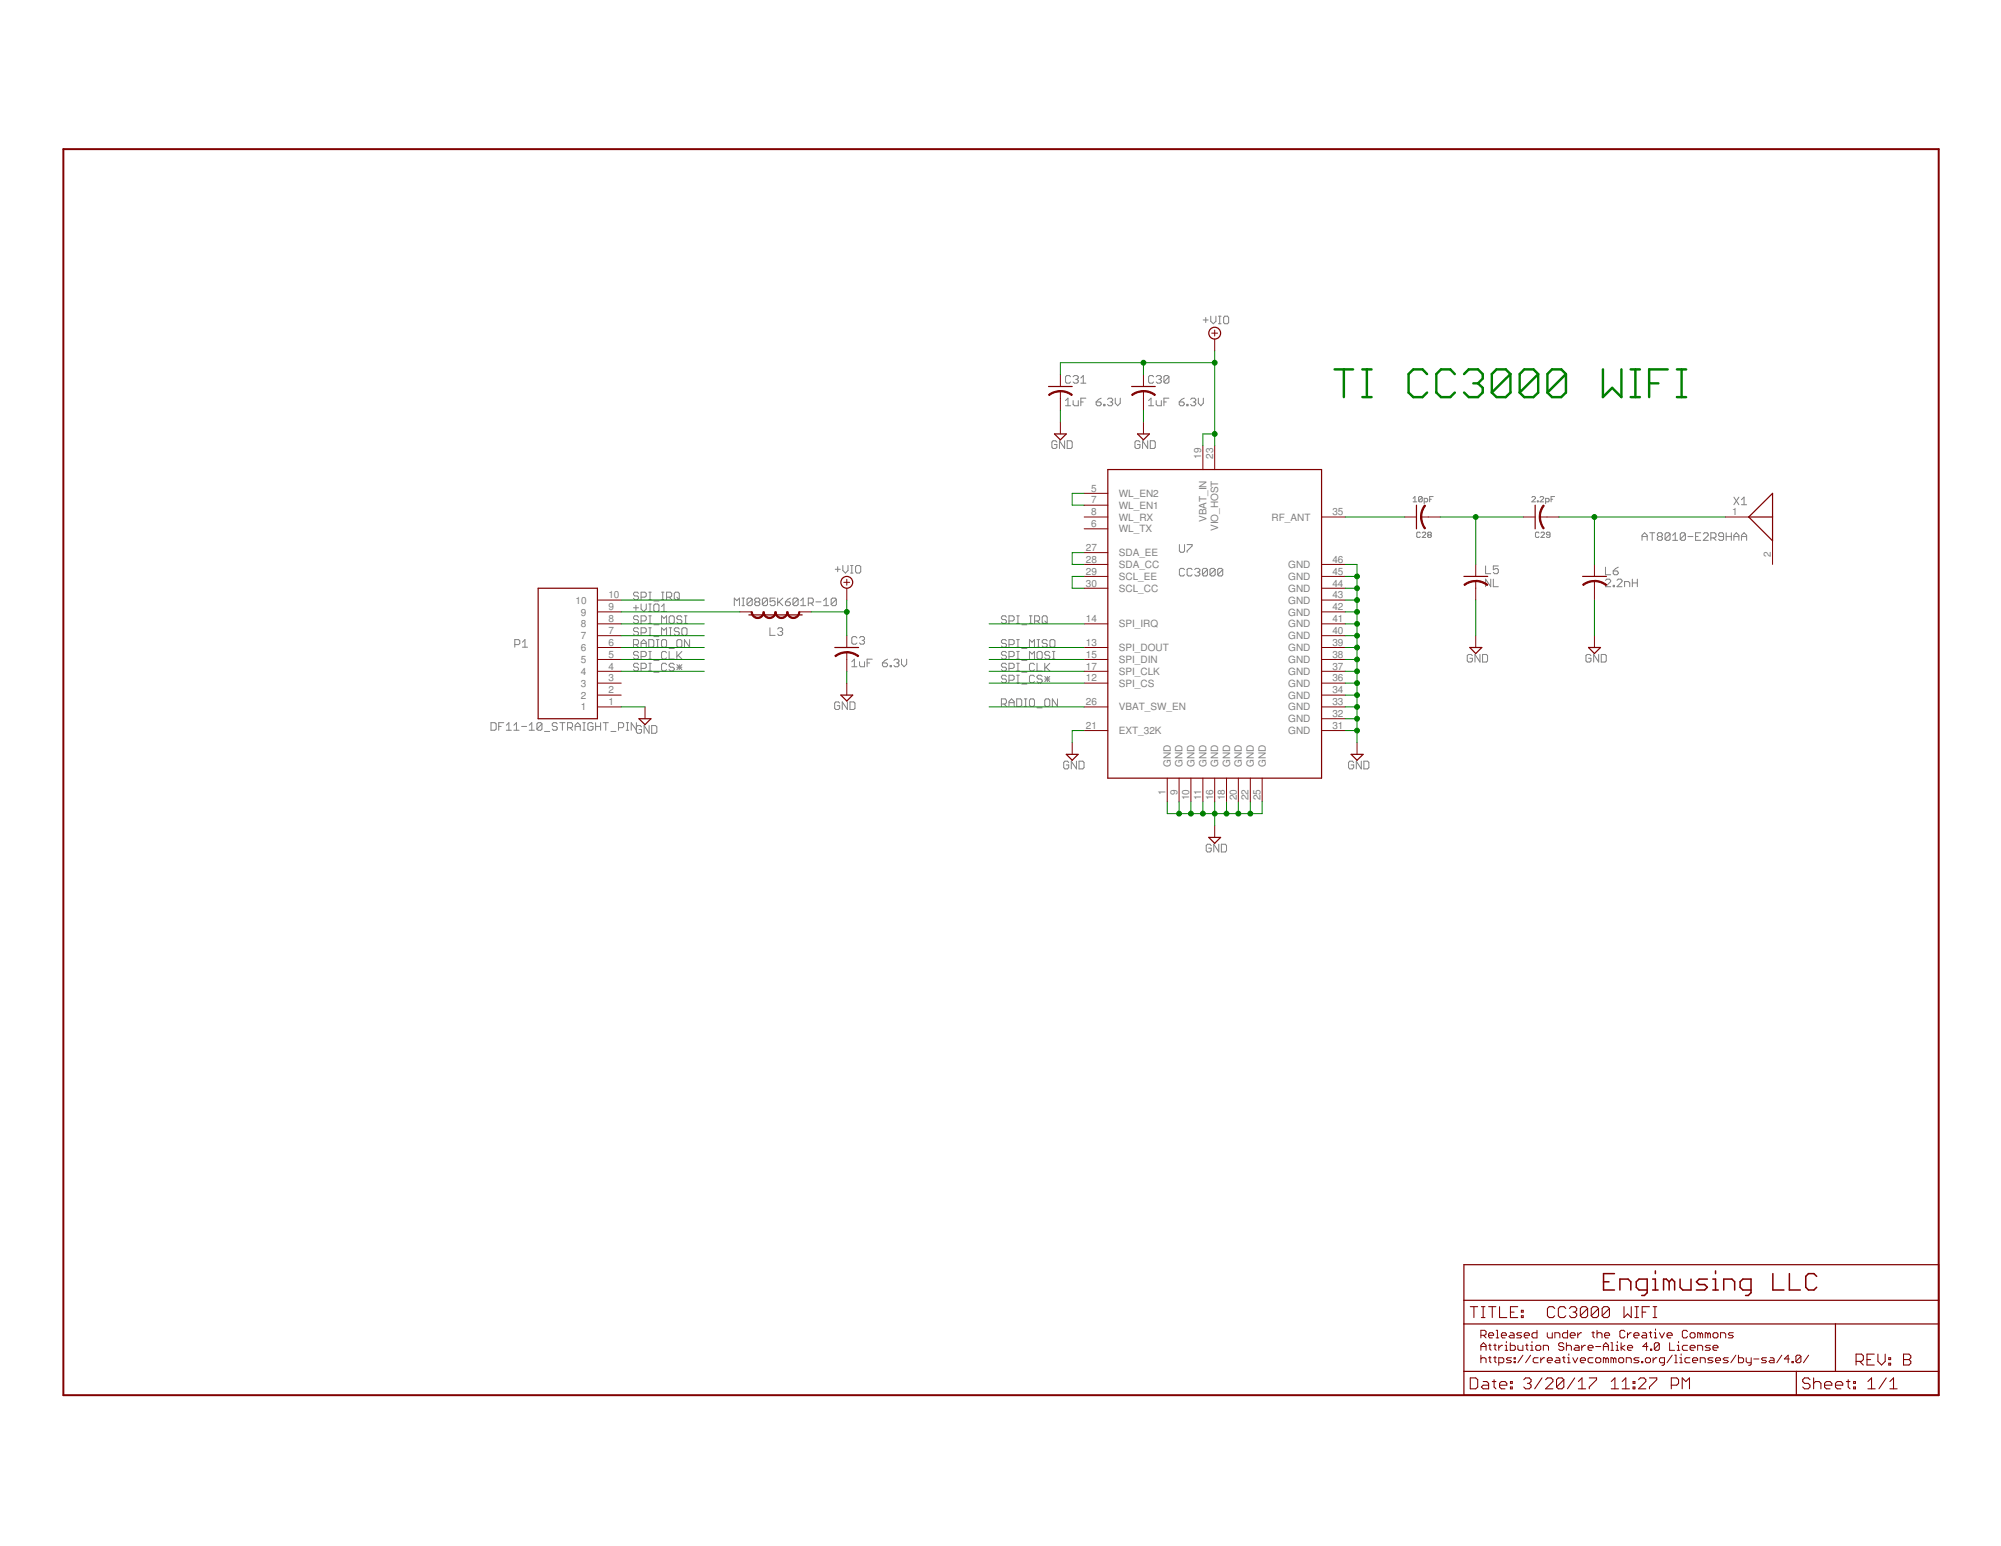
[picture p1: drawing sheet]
<svg xmlns="http://www.w3.org/2000/svg" width="279mm" height="216mm" viewBox="0 0 279 216" stroke-linecap="round" stroke-linejoin="round" font-family="sans-serif">
<g fill="none" stroke="#808080" stroke-width=".14">
<path d="M148.8 56.7h.7M148.8 55.9l.3-.3v1.1M149.5 52.6l-.2-.1h-.4l-.1 .1v.7l.1 .2h.4l.2-.2M149.8 55.9v.6l.2 .2h.6v-.8M149.8 52.6l.2-.1h.4l.2 .1v.2l-.2 .2M150.2 53h.2M150.4 53l.2 .1v.2l-.2 .2h-.4l-.2-.2M150.9 56.1h.4M150.9 53.5h.7M150.9 52.8l.4-.3v1M151.6 55.6h-.7v1.1M153.1 56.1h.5l.2 .2v.2l-.2 .2h-.4l-.1-.2z"/>
<path d="M153.8 55.6l-.4 .2-.3 .3M154.1 56.5h.2v.2h-.2zM154.6 55.8l.2-.2h.4l.2 .2v.1l-.2 .2M155 56.1h.2M155.2 56.1l.2 .2v.2l-.2 .2h-.4l-.2-.2M155.7 55.6v.7l.4 .4 .3-.4v-.7M160.4 55.9l.3-.3v1.1M160.4 56.7h.7M161.1 52.6l-.2-.1h-.4l-.1 .1v.7l.1 .2h.4l.2-.2M161.4 55.9v.6l.2 .2h.6v-.8M161.4 52.6l.2-.1h.4l.2 .1v.2l-.2 .2M161.8 53h.2"/>
<path d="M162 53l.2 .1v.2l-.2 .2h-.4l-.2-.2M162.5 56.1h.4M163.2 52.6l-.2-.1h-.3l-.2 .1v.7M163.2 55.6h-.7v1.1M163.2 52.6v.7l-.2 .2h-.3l-.2-.2M163.2 52.6l-.7 .7M164.7 56.1h.5l.2 .2v.2l-.2 .2h-.4l-.1-.2zM165.4 55.6l-.4 .2-.3 .3M165.7 56.5h.2v.2h-.2zM166.2 55.8l.2-.2h.4l.2 .2v.1l-.2 .2M166.6 56.1h.2M166.8 56.1l.2 .2v.2l-.2 .2h-.4l-.2-.2"/>
<path d="M167.3 55.6v.7l.4 .4 .3-.4v-.7M168 44.7h.7M168.4 44.3v.7M169.1 44.2v.7l.3 .3 .4-.3v-.7M170.1 45.2h.4M170.1 44.2h.4M170.3 44.2v1M171 44.2h.4l.2 .1v.7l-.2 .2h-.4l-.1-.2v-.7zM116.6 79.5h.7M117 79.1v.7M117.7 79v.7l.3 .3 .4-.3v-.7M118.8 79h.3"/>
<path d="M118.9 79v1M119.5 79.1l.2-.1h.3l.2 .1v.7l-.2 .2h-.3l-.2-.2zM147.6 61.7l-.2-.1h-.4l-.1 .1v.7l.1 .2h.4l.2-.2v-.3h-.4M148.7 61.6v1l-.8-1v1M149 61.6h.5l.2 .1v.7l-.2 .2h-.5zM159.2 61.7l-.2-.1h-.4l-.1 .1v.7l.1 .2h.4l.2-.2v-.3h-.4M160.3 61.6v1l-.8-1v1M160.6 61.6h.5l.2 .1v.7l-.2 .2h-.5zM164.7 76.1v.8l.2 .2h.3l.2-.2v-.8M165.4 79.5l-.2-.1h-.3l-.2 .1v.8l.2 .1h.3l.2-.1M165.8 76.1h.7v.1l-.7 .7v.2M166.5 79.5l-.2-.1h-.4l-.1 .1v.8l.1 .1h.4l.2-.1"/>
<path d="M166.8 79.5l.2-.1h.3l.2 .1v.2l-.2 .2M167.2 79.9h.1M167.3 79.9l.2 .2v.2l-.2 .1h-.3l-.2-.1M168.6 79.5l-.2-.1h-.3l-.2 .1v.8M168.6 79.5v.8l-.2 .1h-.3l-.2-.1M168.6 79.5l-.7 .8M169.7 79.5l-.2-.1h-.4l-.1 .1v.8M169.7 79.5v.8l-.2 .1h-.4l-.1-.1M169.7 79.5l-.7 .8M170.7 79.5l-.1-.1h-.4l-.2 .1v.8M170.7 79.5v.8l-.1 .1h-.4l-.2-.1M170.7 79.5l-.7 .8"/>
<path d="M197.3 69.6l.3-.3v.8M197.3 70.1h.5M198.3 74.4l-.1-.1h-.2l-.2 .1v.5l.2 .2h.2l.1-.2M198.6 69.5v.5l-.1 .1h-.3l-.1-.1M198.6 69.5l-.1-.2h-.3l-.1 .2v.5M198.6 69.5l-.5 .5M198.6 74.4l.1-.1h.3l.1 .1v.2l-.5 .5h.5M198.9 70.1h.3l.1-.1v-.3l-.1-.1h-.3v.7M199.5 74.7l-.2-.1 .2-.3h.2l.2 .1-.2 .3M199.5 74.7l-.2 .1 .2 .3h.2l.2-.2-.2-.2M199.5 74.7h.2M199.6 69.7h.3"/>
<path d="M200.1 69.3h-.5v.8M207.4 79v1.1h.8M209.2 79h-.7v.6l.4-.2h.1l.2 .2v.3l-.2 .2h-.3l-.2-.2M213.9 69.5l.1-.2h.3l.1 .2v.1l-.5 .5h.5M214.7 70h.1v.1h-.1zM214.9 74.4l-.1-.1h-.3l-.1 .1v.5l.1 .2h.3l.1-.2M215 69.5l.2-.2h.2l.1 .2v.1l-.5 .5h.5M215.2 74.4l.1-.1h.2l.1 .1v.2l-.4 .5h.4M215.8 70.1h.4l.1-.1v-.3l-.1-.1h-.4v.7M216.4 74.7h-.4l-.1-.1 .1-.3h.3l.1 .1v.5l-.1 .2h-.3l-.1-.2M216.6 69.7h.2M217.1 69.3h-.5v.8"/>
<path d="M224.2 79.2v1.1h.7M225.3 79.7h.5l.2 .2v.2l-.2 .2h-.4l-.1-.2zM226 79.2l-.7 .5M229.3 75.5v-.7l.3-.4 .4 .4v.7M229.3 74.9h.7M230.4 74.4h.7M230.7 74.4v1.1M231.6 74.9h.3M231.6 74.9l-.2-.1v-.2l.2-.2h.3l.2 .2v.2l-.2 .1M231.6 74.9l-.2 .2v.2l.2 .2h.3l.2-.2v-.2l-.2-.2M233.2 74.6l-.2-.2h-.3l-.2 .2v.7M233.2 74.6v.7l-.2 .2h-.3l-.2-.2"/>
<path d="M233.2 74.6l-.7 .7M233.6 75.5h.7M233.6 74.8l.3-.4v1.1M235.3 74.6l-.1-.2h-.4l-.2 .2v.7M235.3 74.6v.7l-.1 .2h-.4l-.2-.2M235.3 74.6l-.7 .7M235.7 74.9h.7M236.7 74.9h.4M237.5 74.4h-.8v1.1h.8M237.8 74.6l.2-.2h.4l.1 .2v.2l-.7 .7h.7M238.9 75.1h.5l.2-.2v-.3l-.2-.2h-.5v1.1M239.2 75.1l.4 .4"/>
<path d="M240.7 74.9h-.6l-.1-.1v-.2l.1-.2h.4l.2 .2v.7l-.2 .2h-.4l-.1-.2M241 74.9h.7M241 74.4v1.1M241.7 74.4v1.1M242.1 74.9h.7M242.1 75.5v-.7l.3-.4 .4 .4v.7M242.1 69.4l.7 1.1M242.8 69.4l-.7 1.1M243.2 74.9h.7M243.2 75.5v-.7l.3-.4 .4 .4v.7M243.2 69.8l.3-.4v1.1M243.2 70.5h.7"/>
<path d="M71.9 90h.5l.2-.1v-.4l-.2-.2h-.5v1.1M72.9 89.7l.4-.4v1.1M72.9 90.4h.8M88.5 90h.5l.2-.1v-.4l-.2-.2h-.5v1.1M88.5 84.9h.7M88.8 90l.4 .4M88.8 84.5v.7M89.2 86.2l-.2-.2h-.4l-.1 .2v.2l.1 .1h.4l.2 .2v.2l-.2 .2h-.4l-.1-.2M89.2 87.8l-.2-.1h-.4l-.1 .1v.2l.1 .2h.4l.2 .2v.1l-.2 .2h-.4l-.1-.2M89.2 82.9l-.2-.2h-.4l-.1 .2v.1l.1 .2h.4l.2 .2v.2l-.2 .2h-.4l-.1-.2M89.2 91.2l-.2-.2h-.4l-.1 .2v.1l.1 .2h.4l.2 .2v.2l-.2 .1h-.4l-.1-.1M89.2 92.8l-.2-.2h-.4l-.1 .2v.2l.1 .2h.4l.2 .1v.2l-.2 .2h-.4l-.1-.2"/>
<path d="M89.5 83.4h.5l.2-.2v-.3l-.2-.2h-.5v1.1M89.5 88.4h.5l.2-.2v-.4l-.2-.1h-.5v1M89.5 84.3v.7l.4 .4 .3-.4v-.7M89.5 86.7h.5l.2-.2v-.3l-.2-.2h-.5v1.1M89.5 90.4v-.7l.4-.4 .3 .4v.7M89.5 91.7h.5l.2-.2v-.3l-.2-.2h-.5v1M89.5 93.3h.5l.2-.1v-.4l-.2-.2h-.5v1.1M89.5 89.9h.7M90.6 88.7h.3M90.6 87.7h.3M90.6 89.3h.5l.2 .2v.7l-.2 .2h-.5zM90.6 86h.3"/>
<path d="M90.6 87.1h.3M90.6 82.7h.3M90.6 83.8h.3M90.6 92.6h.3M90.6 93.7h.3M90.6 85.4h.3M90.6 84.3h.3M90.6 91h.3M90.6 92h.3M90.8 82.7v1.1M90.8 84.3v1.1M90.8 86v1.1"/>
<path d="M90.8 87.7v1M90.8 91v1M90.8 92.6v1.1M91.3 88.9h.7M91.3 84.5l.2-.2h.3l.2 .2v.7l-.2 .2h-.3l-.2-.2zM91.3 87.2h.7M91.3 83.9h.7M91.3 93.9h.7M91.3 92.2h.7M91.7 89.3h.3M91.7 90.4h.3M91.8 89.3v1.1"/>
<path d="M92.4 89.5l.1-.2h.4l.2 .2v.7l-.2 .2h-.4l-.1-.2zM92.4 87.1v-1.1l.3 .4 .4-.4v1.1M92.4 88.7v-1l.3 .3 .4-.3v1M92.4 82.7h.3M92.4 83.8h.3M92.4 85.4h.7M92.4 84.7l.3-.4v1.1M92.5 82.7v1.1M93.1 91.2l-.2-.2h-.4l-.1 .2v.7l.1 .1h.4l.2-.1M93.1 92.8l-.2-.2h-.4l-.1 .2v.7l.1 .2h.4l.2-.2M93.1 83.4h.5l.2-.2v-.3l-.2-.2h-.5v1.1M93.4 88.7h.4"/>
<path d="M93.4 87.7h.4M93.4 90.6h.7M93.4 83.4l.4 .4M93.4 91v1h.7M93.6 86h.4l.1 .2v.7l-.1 .2h-.4l-.2-.2v-.7zM93.6 87.7v1M94.1 92.8l-.1-.2h-.4l-.2 .2v.2l.2 .2h.4l.1 .1v.2l-.1 .2h-.4l-.2-.2M94.3 82.7h.4l.1 .2v.7l-.1 .2h-.4l-.2-.2v-.7zM94.5 89.5l.2-.2h.3l.2 .2v.7l-.2 .2h-.3l-.2-.2zM94.5 91v1M94.5 83.4l.3 .4M94.5 93.2h.7"/>
<path d="M94.5 92.8l.7 .7M94.7 91.5l.5 .5M94.8 87.8l-.1-.1h-.4l-.2 .1v.2l.2 .2h.4l.1 .2v.1l-.1 .2h-.4l-.2-.2M94.8 92.8v.7M95.2 87.8l.2-.1h.3l.2 .1v.7l-.2 .2h-.3l-.2-.2zM95.2 86.2l-.2-.2h-.3l-.2 .2v.2l.2 .1h.3l.2 .2v.2l-.2 .2h-.3l-.2-.2M95.2 92.8l-.7 .7M95.2 91l-.7 .7M95.6 86h.3M95.6 87.1h.3M95.7 86v1.1M96.3 89.3v1.1l-.7-1.1v1.1"/>
<path d="M102.5 84.6v-1.1l.4 .4 .4-.4v1.1M103.6 84.6h.3M103.6 83.5h.3M103.8 83.5v1.1M105 83.7v.7l-.2 .2h-.3l-.2-.2M105 83.7l-.2-.2h-.3l-.2 .2v.7M105 83.7l-.7 .7M105.6 84.1l-.2 .1v.2l.2 .2h.3l.2-.2v-.2l-.2-.1M105.6 84.1l-.2-.2v-.2l.2-.2h.3l.2 .2v.2l-.2 .2M105.6 84.1h.3M107.2 83.7v.7l-.2 .2h-.4l-.2-.2M107.2 83.7l-.2-.2h-.4l-.2 .2v.7"/>
<path d="M107.2 83.7l-.8 .7M107.5 87.7v1h.7M108.2 83.5h-.7v.6l.4-.2h.2l.1 .2v.3l-.1 .2h-.4l-.2-.2M108.6 83.5v1.1M108.6 87.8l.2-.1h.3l.2 .1v.2l-.2 .2M108.8 84.1l.5 .5M108.9 88.2h.2M109.1 88.2l.2 .2v.1l-.2 .2h-.3l-.2-.2M109.3 83.5l-.7 .7M109.7 84.1h.5l.2 .1v.2l-.2 .2h-.4l-.1-.2zM110.4 83.5l-.4 .2-.3 .4M111.4 83.7v.7l-.1 .2h-.4l-.2-.2"/>
<path d="M111.4 83.7l-.1-.2h-.4l-.2 .2v.7M111.4 83.7l-.7 .7M111.8 84.6h.7M111.8 83.9l.3-.4v1.1M112.9 84.2h.5l.2-.1v-.4l-.2-.2h-.5v1.1M113.2 84.2l.4 .4M113.9 84.1h.7M115 84.6h.7M115 83.9l.4-.4v1.1M116.8 83.7v.7l-.2 .2h-.4l-.1-.2M116.8 83.7l-.2-.2h-.4l-.1 .2v.7M116.8 83.7l-.7 .7"/>
<path d="M117.2 98.2l-.1-.2h-.4l-.2 .2v.7l.2 .2h.4l.1-.2v-.3h-.3M118.3 98v1.1l-.7-1.1v1.1M118.7 98h.5l.2 .2v.7l-.2 .2h-.5zM118.8 80h.3M118.9 92.4l.4-.3v1M118.9 93.1h.8M119.7 89.1l-.2-.2h-.4l-.2 .2v.7l.2 .2h.4l.2-.2M120 92.4v.5l.2 .2h.5v-.7M120 89.1l.2-.2h.3l.2 .2v.2l-.2 .1M120.4 89.4h.1M120.5 89.4l.2 .2v.2l-.2 .2h-.3l-.2-.2M121.1 92.6h.3"/>
<path d="M121.8 92.1h-.7v1M123.2 92.6h.5l.2 .2v.1l-.2 .2h-.3l-.2-.2zM123.9 92.1l-.3 .1-.4 .4M124.3 92.9h.2v.2h-.2zM124.8 92.2l.2-.1h.3l.2 .1v.2l-.2 .2M125.2 92.6h.1M125.3 92.6l.2 .2v.1l-.2 .2h-.3l-.2-.2M125.9 92.1v.7l.3 .3 .4-.3v-.7M139.8 98.3h.6l.1-.2v-.3l-.1-.2h-.6v1.1M140.2 98.3l.3 .4M140.5 92.8l-.1-.2h-.4l-.2 .2v.2l.2 .2h.4l.1 .1v.2l-.1 .2h-.4l-.2-.2M140.5 89.5l-.1-.2h-.4l-.2 .2v.2l.2 .2h.4l.1 .1v.2l-.1 .2h-.4l-.2-.2"/>
<path d="M140.5 86.2l-.1-.2h-.4l-.2 .2v.2l.2 .1h.4l.1 .2v.2l-.1 .2h-.4l-.2-.2M140.5 91.2l-.1-.2h-.4l-.2 .2v.1l.2 .2h.4l.1 .2v.2l-.1 .1h-.4l-.2-.1M140.5 94.5l-.1-.2h-.4l-.2 .2v.1l.2 .2h.4l.1 .2v.2l-.1 .2h-.4l-.2-.2M140.9 90h.5l.2-.1v-.4l-.2-.2h-.5v1.1M140.9 86.7h.5l.2-.2v-.3l-.2-.2h-.5v1.1M140.9 91.7h.5l.2-.2v-.3l-.2-.2h-.5v1M140.9 93.3h.5l.2-.1v-.4l-.2-.2h-.5v1.1M140.9 95h.5l.2-.2v-.3l-.2-.2h-.5v1.1M140.9 98.7v-.7l.3-.4 .4 .4v.7M140.9 98.1h.7M142 89.3h.3M142 90.4h.3"/>
<path d="M142 97.6h.5l.2 .2v.7l-.2 .2h-.5zM142 86h.3M142 87.1h.3M142 92.6h.3M142 93.7h.3M142 94.3h.3M142 95.4h.3M142 91h.3M142 92h.3M142.1 86v1.1M142.1 89.3v1.1M142.1 91v1"/>
<path d="M142.1 92.6v1.1M142.1 94.3v1.1M142.7 90.6h.7M142.7 87.2h.7M142.7 93.9h.7M142.7 95.5h.7M142.7 92.2h.7M143 97.6h.4M143 98.7h.4M143.2 97.6v1.1M143.7 90.4v-1.1l.4 .4 .3-.4v1.1M143.7 92v-1l.4 .3 .3-.3v1"/>
<path d="M143.7 86h.4M143.7 87.1h.4M143.9 97.6h.4l.1 .2v.7l-.1 .2h-.4l-.2-.2v-.7zM143.9 86v1.1M144.4 92.8l-.1-.2h-.4l-.2 .2v.7l.2 .2h.4l.1-.2M144.4 94.5l-.1-.2h-.4l-.2 .2v.7l.2 .2h.4l.1-.2M144.5 86.7h.5l.2-.2v-.3l-.2-.2h-.5v1.1M144.8 89.3h.4M144.8 90.4h.4M144.8 98.8h.7M144.8 86.7l.4 .4M144.8 91.2l.2-.2h.3l.2 .2v.7l-.2 .1h-.3l-.2-.1z"/>
<path d="M144.8 92.6v1.1h.7M145 89.3v1.1M145.5 94.5l-.2-.2h-.3l-.2 .2v.1l.2 .2h.3l.2 .2v.2l-.2 .2h-.3l-.2-.2M145.7 86h.3l.2 .2v.7l-.2 .2h-.3l-.2-.2v-.7zM145.9 92.6v1.1M145.9 86.7l.3 .4M145.9 94.8h.7M145.9 94.5l.7 .7M146 97.6h.4l.2 .2v.7l-.2 .2h-.4l-.1-.2v-.7zM146 93.2l.6 .5M146.2 89.5l-.2-.2h-.3l-.2 .2v.2l.2 .2h.3l.2 .1v.2l-.2 .2h-.3l-.2-.2M146.2 94.5v.7"/>
<path d="M146.6 91.2l-.2-.2h-.4l-.1 .2v.1l.1 .2h.4l.2 .2v.2l-.2 .1h-.4l-.1-.1M146.6 94.5l-.7 .7M146.6 92.6l-.7 .7M146.8 89.3h.3l.2 .2v.7l-.2 .2h-.3l-.2-.2v-.7zM146.9 91h.4M146.9 92h.4M147.1 91v1M147.7 97.6v1.1l-.8-1.1v1.1M205.6 91.6l-.2-.2h-.4l-.1 .2v.7l.1 .2h.4l.2-.2v-.4h-.4M206.7 91.4v1.1l-.7-1.1v1.1M207 91.4h.5l.2 .2v.7l-.2 .2h-.5zM208.2 80.9v1l-.8-1v1"/>
<path d="M208.5 80.9v1h.7M222.1 91.6l-.1-.2h-.4l-.2 .2v.7l.2 .2h.4l.1-.2v-.4h-.3M223.2 91.4v1.1l-.7-1.1v1.1M223.6 91.4h.5l.2 .2v.7l-.2 .2h-.5zM224.2 81l.2-.1h.3l.2 .1v.2l-.7 .7h.7M225.3 81.7h.1v.2h-.1zM225.8 81l.2-.1h.3l.2 .1v.2l-.7 .7h.7M226.8 81.9v-.7h.6l.2 .2v.5M227.9 80.9v1M227.9 81.4h.7M228.6 80.9v1M68.6 100.9h.5l.2 .2v.7l-.2 .2h-.5z"/>
<path d="M69.6 101.5h.4M70.3 100.9h-.7v1.1M70.7 102h.7M70.7 101.3l.4-.4v1.1M71.8 102h.7M71.8 101.3l.3-.4v1.1M72.8 101.5h.7M73.9 102h.7M73.9 101.3l.4-.4v1.1M75.7 101.1v.7l-.2 .2h-.4l-.1-.2M75.7 101.1l-.2-.2h-.4l-.1 .2v.7M75.7 101.1l-.7 .7"/>
<path d="M76 102.2h.8M77.8 101.1l-.2-.2h-.3l-.2 .2v.2l.2 .2h.3l.2 .1v.2l-.2 .2h-.3l-.2-.2M78.2 100.9h.7M78.5 100.9v1.1M79.2 101.6h.6l.1-.1v-.4l-.1-.2h-.6v1.1M79.6 101.6l.3 .4M80.3 101.5h.7M80.3 102v-.7l.4-.4 .3 .4v.7M81.4 102h.3M81.4 100.9h.3M81.6 100.9v1.1M82.8 101.1l-.2-.2h-.3l-.2 .2v.7l.2 .2h.3l.2-.2v-.3h-.4"/>
<path d="M83.2 101.5h.7M83.2 100.9v1.1M83.9 100.9v1.1M84.2 100.9h.7M84.6 100.9v1.1M85.3 102.2h.7M86.4 101.6h.5l.2-.1v-.4l-.2-.2h-.5v1.1M87.4 102h.4M87.4 100.9h.4M87.6 100.9v1.1M88.1 102v-1.1l.8 1.1M88.9 100.9v1.3l.1 .2h.4l.2-.2v-.3h-.4"/>
<path d="M88.9 101.5l.1-.2h.4l.2 .2M90.6 101.3v1.1l-.7-1.1v1.1M91 101.3h.5l.2 .2v.7l-.2 .2h-.5zM149.2 106.5l-.1-.2h-.4l-.2 .2v.7l.2 .2h.4l.1-.2v-.4h-.3M150.3 106.3v1.1l-.7-1.1v1.1M150.7 106.3h.5l.2 .2v.7l-.2 .2h-.5zM169.1 118.1l-.1-.2h-.4l-.2 .2v.7l.2 .2h.4l.1-.2v-.4h-.3M170.2 117.9v1.1l-.7-1.1v1.1M170.5 117.9h.6l.2 .2v.7l-.2 .2h-.6zM189 106.5l-.2-.2h-.3l-.2 .2v.7l.2 .2h.3l.2-.2v-.4h-.3M190.1 106.3v1.1l-.7-1.1v1.1M190.4 106.3h.6l.1 .2v.7l-.1 .2h-.6z"/>
</g>
<path d="M8.8 20.8h261.9v174h-261.9z" fill="none" stroke="#800000" stroke-width=".28"/>
<g fill="none" stroke="#800000" stroke-width=".17">
<path d="M146.4 54h3.3M158 54h3.3M147.2 60.6h1.7l-.8 .8zM154.7 65.6h29.8v43.1h-29.8zM158.8 60.6h1.7l-.8 .8zM197.8 70.5v3.4M214.4 70.5v3.4M244.2 72.2l3.3-3.3v6.6zM244.2 72.2h3.3M75.1 82.1h8.3v18.3h-8.3zM104.6 85.9h7.4M116.6 90.4h3.3"/>
<path d="M117.4 97.1h1.7l-.9 .8zM204.4 80.5h3.3M205.2 90.4h1.7l-.8 .9zM221 80.5h3.3M221.8 90.4h1.7l-.9 .9zM89.2 100.4h1.7l-.8 .8zM148.9 105.3h1.6l-.8 .9zM168.8 116.9h1.6l-.8 .9zM188.7 105.3h1.6l-.8 .9zM204.4 176.6h66.3v18.2h-66.3zM204.4 184.9h66.3M204.4 191.5h66.3"/>
<path d="M204.4 181.6h66.3M250.8 191.5v3.3M256.3 184.9v6.6"/>
<circle cx="169.6" cy="46.5" r=".83"/>
<circle cx="118.2" cy="81.3" r=".83"/>
</g>
<g fill="none" stroke="#800000" stroke-width=".14">
<path d="M148.1 52.3v1.7M148.1 54.6v2.7M148.1 58.9v1.7M159.7 52.3v1.7M159.7 54.6v2.7M159.7 58.9v1.7M169.2 46.5h.8M169.6 46.1v.8M169.6 47.3v1.7M151.4 78.8h3.3M151.4 72.2h3.3M151.4 77.2h3.3"/>
<path d="M151.4 70.5h3.3M151.4 68.9h3.3M151.4 73.9h3.3M168 62.3v3.3M169.6 62.3v3.3M184.5 78.8h3.3M184.5 72.2h3.3M196.1 72.2h1.7M198.4 72.2h2.7M206.1 78.8v1.7M212.7 72.2h1.7M215 72.2h2.7"/>
<path d="M222.6 78.8v1.7M240.9 72.2h3.3M247.5 75.5v3.3M83.4 98.7h3.3M83.4 97.1h3.3M83.4 95.4h3.3M83.4 93.7h3.3M83.4 92.1h3.3M83.4 90.4h3.3M83.4 88.8h3.3M83.4 87.1h3.3M83.4 85.4h3.3"/>
<path d="M83.4 83.8h3.3M90.1 98.7v1.7M103.3 85.4h1.7M111.6 85.4h1.7M117.8 81.3h.8M118.2 80.9v.8M118.2 82.1v1.7M118.2 88.8v1.6M118.2 91.1v2.6M118.2 95.4v1.7M151.4 98.7h3.3M151.4 95.4h3.3"/>
<path d="M151.4 93.7h3.3M151.4 92.1h3.3M151.4 90.4h3.3M151.4 87.1h3.3M151.4 82.1h3.3M151.4 80.5h3.3M184.5 98.7h3.3M184.5 97.1h3.3M184.5 95.4h3.3M184.5 93.7h3.3M184.5 92.1h3.3M184.5 90.4h3.3"/>
<path d="M184.5 88.8h3.3M184.5 87.1h3.3M184.5 85.4h3.3M184.5 83.8h3.3M184.5 82.1h3.3M184.5 80.5h3.3M206.1 81.2v2.6M206.1 88.8v1.6M222.6 81.2v2.6M222.6 88.8v1.6M149.7 103.7v1.6M151.4 102h3.3"/>
<path d="M163 108.7v3.3M164.6 108.7v3.3M166.3 108.7v3.3M168 108.7v3.3M169.6 108.7v3.3M169.6 115.3v1.6M171.3 108.7v3.3M172.9 108.7v3.3M174.6 108.7v3.3M176.2 108.7v3.3M184.5 102h3.3M184.5 100.4h3.3"/>
<path d="M189.5 103.7v1.6M206.8 186.5h.5l.2-.2v-.4l-.2-.1h-.5v1M206.8 188.6v-.7l.3-.4 .4 .4v.7M206.8 189.3v1M206.8 189.8l.1-.2h.4l.2 .2v.5M206.8 188h.7M207.1 186.5l.4 .3M207.9 186.5h.7v-.2l-.2-.2h-.4l-.1 .2v.3l.1 .2h.4M207.9 187.9h.3M207.9 189.6h.3M208 187.7v.7l.2 .2M208 189.4v.7l.2 .2"/>
<path d="M208.6 187.9h.3M208.6 189.6h.3M208.7 187.7v.7l.2 .2M208.7 189.4v.7l.2 .2M208.9 185.8h.2v1M208.9 186.8h.4M209.3 187.9v.7M209.3 190.3h.5l.2-.2v-.3l-.2-.2h-.5v1.1M209.6 186.5h.7v-.2l-.1-.2h-.4l-.2 .2v.3l.2 .2h.4M209.8 187.9h-.2l-.3 .3M210.2 187.9h.1v.7M210.2 188.6h.3"/>
<path d="M210.3 187.3v.2M210.9 186.1h.3l.2 .2v.5h-.5l-.2-.2 .2-.1h.5M210.9 187.5v1.1h.5l.2-.2v-.4l-.2-.1h-.5M211.1 189.6h-.6l-.2 .2 .2 .2h.4l.2 .1-.2 .2h-.6M211.4 189.6h.2v.2h-.2zM211.4 190.1h.2v.2h-.2zM211.9 187.9v.5l.2 .2h.5v-.7M212.5 186.1h-.6l-.1 .2 .1 .2h.4l.2 .1-.2 .2h-.5M212.6 189.3l-.7 1M212.8 186.5h.8v-.2l-.2-.2h-.4l-.2 .2v.3l.2 .2h.4M213 187.9h.4M213.2 187.7v.7l.2 .2"/>
<path d="M213.7 187.9h.2v.7M213.7 188.6h.4M213.7 189.3l-.7 1M213.9 187.3v.2M214.6 185.8v1h-.5l-.2-.2v-.3l.2-.2h.5M214.6 187.9h.4l.1 .1v.4l-.1 .2h-.4l-.2-.2v-.4zM214.8 189.6h-.6l-.1 .2v.3l.1 .2h.6M215.1 189.6v.7M215.5 188.6v-.7h.5l.2 .1v.6M215.7 189.6h-.2l-.4 .4M216 186.1v.5l.2 .2h.5v-.7M216 190h.7v-.2l-.1-.2h-.4l-.2 .2v.3l.2 .2h.4"/>
<path d="M217.1 186.8v-.7h.5l.2 .2v.5M217.3 189.6h.3l.2 .2v.5h-.5l-.2-.2 .2-.1h.5M218.2 189.6h.3M218.4 187.7l-.2-.2h-.4l-.2 .2v.2l.2 .1h.4l.2 .2v.2l-.2 .2h-.4l-.2-.2M218.4 189.4v.7l.1 .2M218.7 188l.2-.1h.3l.2 .1v.6M218.7 187.5v1.1M218.9 185.8v1h-.5l-.2-.2v-.3l.2-.2h.5M218.9 189.6h.2v.7M218.9 190.3h.3M219.1 189.1v.2M219.2 186.5h.7v-.2l-.1-.2h-.4l-.2 .2v.3l.2 .2h.4"/>
<path d="M219.6 189.6l.3 .7 .4-.7M219.9 187.9h.4l.2 .1v.6h-.6l-.1-.2 .1-.2h.6M220.3 186.1v.7M220.7 190h.7v-.2l-.2-.2h-.3l-.2 .2v.3l.2 .2h.3M220.8 186.1h-.1l-.4 .4M220.9 187.9v.7M221.4 187.9h-.2l-.3 .3M221.7 188.2h.7v-.2l-.1-.1h-.4l-.2 .1v.4l.2 .2h.4M222.3 186.1h.3M222.4 185.9v.7l.2 .2M222.4 189.6h-.5l-.2 .2v.3l.2 .2h.5M222.8 188h.7"/>
<path d="M223 189.6h.3l.2 .2v.3l-.2 .2h-.3l-.2-.2v-.3zM223 186.3l.2-.2h.3l.2 .2v.5M223 185.8v1M223.9 188h.7M223.9 188.6v-.7l.3-.4 .4 .4v.7M224 186.5h.7v-.2l-.1-.2h-.4l-.2 .2v.3l.2 .2h.4M224.2 189.8l-.2-.2h-.1v.7M224.2 189.8l.2-.2 .2 .2v.5M224.2 189.8v.5M224.9 188.6h.4M224.9 187.5h.2v1.1M225.3 189.8l-.2-.2h-.2v.7"/>
<path d="M225.3 189.8v.5M225.3 189.8l.2-.2 .1 .2v.5M225.7 187.9h.1v.7M225.7 188.6h.3M225.8 187.3v.2M226.2 189.6h.3l.2 .2v.3l-.2 .2h-.3l-.2-.2v-.3zM226.4 187.5v1.1M226.9 185.9l-.2-.1h-.3l-.2 .1v.7l.2 .2h.3l.2-.2M226.9 187.9l-.5 .3 .5 .4M227.1 190.3v-.7h.5l.2 .2v.5M227.2 186.1v.7M227.2 188.2h.8v-.2l-.2-.1h-.4l-.2 .1v.4l.2 .2h.4"/>
<path d="M227.8 186.1h-.2l-.4 .4M228.1 186.5h.8v-.2l-.2-.2h-.4l-.2 .2v.3l.2 .2h.4M228.9 189.6h-.6l-.2 .2 .2 .2h.4l.2 .1-.2 .2h-.6M229.2 190.1h.2v.2h-.2zM229.4 186.1h.3l.2 .2v.5h-.5l-.2-.2 .2-.1h.5M229.7 189.8l.2-.2h.4l.2 .2v.3l-.2 .2h-.4l-.2-.2zM230.1 188h-.7l.5-.5v1.1M230.3 186.1h.3M230.5 185.9v.7l.1 .2M230.5 188.4h.1v.2h-.1zM230.8 189.6v.7M231 186.8h.4"/>
<path d="M231 186.1h.2v.7M231.2 185.6v.2M231.4 189.6h-.2l-.4 .4M231.7 187.7v.7l-.2 .2h-.3l-.2-.2M231.7 187.7l-.2-.2h-.3l-.2 .2v.7M231.7 187.7l-.7 .7M231.7 186.1l.4 .7 .3-.7M232.4 190.3h-.5l-.2-.2v-.3l.2-.2h.5v.9l-.2 .2h-.1M232.8 186.5h.7v-.2l-.2-.2h-.3l-.2 .2v.3l.2 .2h.3M233.1 187.5v1.1h.7M233.5 189.3l-.7 1M233.8 190.3h.4"/>
<path d="M233.8 189.3h.2v1M234.2 187.9h.2v.7M234.2 188.6h.3M234.4 187.3v.2M234.5 189.6h.2v.7M234.5 190.3h.4M234.7 189.1v.2M235.6 185.9l-.2-.1h-.3l-.2 .1v.7l.2 .2h.3l.2-.2M235.6 187.9h-.5l-.2 .1v.4l.2 .2h.5M236 189.6h-.6l-.1 .2v.3l.1 .2h.6M236 188.2h.7v-.2l-.2-.1h-.3l-.2 .1v.4l.2 .2h.3M236.2 186.1h.3l.2 .2v.3l-.2 .2h-.3l-.2-.2v-.3z"/>
<path d="M236.3 190h.7v-.2l-.1-.2h-.4l-.2 .2v.3l.2 .2h.4M237 188.6v-.7h.6l.1 .1v.6M237.4 186.3l-.2-.2h-.2v.7M237.4 186.3v.5M237.4 190.3v-.7h.5l.2 .2v.5M237.4 186.3l.2-.2 .1 .2v.5M238.5 186.3l-.2-.2h-.2v.7M238.5 186.3v.5M238.5 186.3l.2-.2 .1 .2v.5M238.8 187.9h-.5l-.2 .1 .2 .2h.4l.1 .2-.1 .2h-.6M239.2 188.2h.7v-.2l-.2-.1h-.3l-.2 .1v.4l.2 .2h.3M239.2 189.6h-.5l-.2 .2 .2 .2h.3l.2 .1-.2 .2h-.5"/>
<path d="M239.4 186.1h.3l.2 .2v.3l-.2 .2h-.3l-.2-.2v-.3zM239.5 190h.7v-.2l-.1-.2h-.4l-.2 .2v.3l.2 .2h.4M240.2 186.8v-.7h.6l.2 .2v.5M241.3 189.6h-.5l-.2 .2 .2 .2h.3l.2 .1-.2 .2h-.5M242 186.1h-.5l-.2 .2 .2 .2h.4l.1 .1-.1 .2h-.6M242.4 189.3l-.7 1M242.7 189.3v1h.6l.2-.2v-.3l-.2-.2h-.6M243.8 189.6v.5l.2 .2h.5M244.5 189.6v.9l-.2 .2h-.1M244.9 189.8h.7M246.7 189.6h-.6l-.1 .2 .1 .2h.4l.2 .1-.2 .2h-.5M247.2 189.6h.3l.2 .2v.5h-.5l-.2-.2 .2-.1h.5"/>
<path d="M248.8 189.3l-.7 1M249.9 189.8h-.7l.5-.5v1M250.2 190.1h.2v.2h-.2zM251.5 189.4v.7l-.2 .2h-.4l-.1-.2M251.5 189.4l-.2-.1h-.4l-.1 .1v.7M251.5 189.4l-.7 .7M252.5 189.3l-.7 1"/>
</g>
<g fill="#800000" stroke="#800000" stroke-width=".14">
<path d="M198.9 70.5l.2 .1a2.45 2.45 0 0 0-.6 1.6h-.1a2.39 2.39 0 0 1 .5-1.7z" fill-rule="evenodd"/>
<path d="M198.4 72.2h.1a2.82 2.82 0 0 0 .6 1.6l-.2 .1-.3-.6z" fill-rule="evenodd"/>
<path d="M215.5 70.5l.1 .1a2.45 2.45 0 0 0-.5 1.6h-.2a2.39 2.39 0 0 1 .6-1.7z" fill-rule="evenodd"/>
<path d="M214.9 72.2h.2a2.82 2.82 0 0 0 .5 1.6l-.1 .1-.3-.6z" fill-rule="evenodd"/>
<path d="M206.1 81a2.7 2.7 0 0 1 1.7 .6l-.2 .2a2.64 2.64 0 0 0-1.5-.6z" fill-rule="evenodd"/>
<path d="M204.4 81.6a2.43 2.43 0 0 1 1.7-.5v.1a2.44 2.44 0 0 0-1.6 .6z" fill-rule="evenodd"/>
<path d="M222.6 81a2.7 2.7 0 0 1 1.7 .6l-.1 .2a2.64 2.64 0 0 0-1.6-.6z" fill-rule="evenodd"/>
<path d="M221 81.6a2.43 2.43 0 0 1 1.6-.5v.1a2.44 2.44 0 0 0-1.5 .6z" fill-rule="evenodd"/>
<path d="M159.7 54.5a2.39 2.39 0 0 1 1.6 .6l-.1 .1a2.45 2.45 0 0 0-1.5-.5z" fill-rule="evenodd"/>
<path d="M158 55.1a2.43 2.43 0 0 1 1.7-.6v.2a2.45 2.45 0 0 0-1.6 .5z" fill-rule="evenodd"/>
<path d="M148.1 54.5a2.39 2.39 0 0 1 1.6 .6l-.1 .1a2.45 2.45 0 0 0-1.5-.5z" fill-rule="evenodd"/>
<path d="M146.4 55.1a2.43 2.43 0 0 1 1.7-.6v.2a2.45 2.45 0 0 0-1.6 .5z" fill-rule="evenodd"/>
<path d="M118.2 91a2.82 2.82 0 0 1 1.7 .6l-.1 .1a2.64 2.64 0 0 0-1.6-.5z" fill-rule="evenodd"/>
<path d="M116.6 91.6a2.6 2.6 0 0 1 1.6-.6v.2a2.45 2.45 0 0 0-1.5 .5z" fill-rule="evenodd"/>
<path d="M110.8 86.2a.77 .77 0 0 0 .7-.8h.2v.2a.9 .9 0 0 1-.9 .8z" fill-rule="evenodd"/>
<path d="M109.9 85.4h.1a.77 .77 0 0 0 .8 .8v.2h-.1a.93 .93 0 0 1-.8-1z" fill-rule="evenodd"/>
<path d="M109.9 85.4h.1v.2a.93 .93 0 0 1-.9 .8v-.2a.74 .74 0 0 0 .8-.8z" fill-rule="evenodd"/>
<path d="M108.2 85.4h.2a.77 .77 0 0 0 .7 .8v.2a.92 .92 0 0 1-.9-1z" fill-rule="evenodd"/>
<path d="M108.2 85.4h.2v.2a.93 .93 0 0 1-.9 .8v-.2a.77 .77 0 0 0 .7-.8z" fill-rule="evenodd"/>
<path d="M106.6 85.4h.1a.77 .77 0 0 0 .8 .8v.2h-.2a.89 .89 0 0 1-.7-1z" fill-rule="evenodd"/>
<path d="M105.8 86.2a.77 .77 0 0 0 .8-.8h.1a.88 .88 0 0 1-.9 1z" fill-rule="evenodd"/>
<path d="M104.9 85.4h.2a.77 .77 0 0 0 .7 .8v.2h-.1a.93 .93 0 0 1-.8-1z" fill-rule="evenodd"/>
</g>
<g fill="none" stroke="#800000" stroke-width=".15">
<path d="M205.3 192.4h.8l.2 .3v1l-.2 .3h-.8zM205.3 182.5h1M205.8 182.5v1.5M206.8 182.5h.5M206.8 184h.5M207.1 192.9h.5l.3 .3v.8h-.8l-.3-.3 .3-.3h.8M207.1 182.5v1.5M207.9 182.5h1M208.4 192.9h.5M208.4 182.5v1.5M208.6 192.7v1l.3 .3M209.4 193.4h1v-.2l-.3-.3h-.5l-.2 .3v.5l.2 .3h.5"/>
<path d="M209.4 182.5v1.5h1M210.9 193.7h.3v.3h-.3zM210.9 192.9h.3v.3h-.3zM210.9 183.2h.5M211.9 182.5h-1v1.5h1M212.4 183.7h.3v.3h-.3zM212.4 183h.3v.2h-.3zM212.8 192.7l.2-.3h.5l.3 .3v.2l-.3 .3M213.3 193.2h.2M213.5 193.2l.3 .2v.3l-.3 .3h-.5l-.2-.3M215.3 192.4l-1 1.6M215.8 192.7l.3-.3h.5l.2 .3v.2l-1 1.1h1"/>
<path d="M217.1 182.7l-.3-.2h-.5l-.2 .2v1l.2 .3h.5l.3-.3M218.4 192.7v1l-.3 .3h-.5l-.3-.3M218.4 192.7l-.3-.3h-.5l-.3 .3v1M218.4 192.7l-1.1 1M218.6 182.7l-.2-.2h-.6l-.2 .2v1l.2 .3h.6l.2-.3M219.1 182.7l.3-.2h.5l.3 .2v.3l-.3 .2M219.6 183.2h.3M219.9 192.4l-1 1.6M219.9 183.2l.3 .3v.2l-.3 .3h-.5l-.3-.3M220.4 194h1M220.4 192.9l.5-.5v1.6M221.7 182.7v1l-.3 .3h-.5l-.2-.3"/>
<path d="M221.7 182.7l-.3-.2h-.5l-.2 .2v1M221.7 182.7l-1 1M221.9 192.4h1v.3l-1 1v.3M223.2 182.7l-.3-.2h-.5l-.2 .2v1M223.2 182.7v1l-.3 .3h-.5l-.2-.3M223.2 182.7l-1 1M224.7 182.7l-1 1M224.7 182.7l-.2-.2h-.5l-.3 .2v1M224.7 182.7v1l-.2 .3h-.5l-.3-.3M225 194h1M225 192.9l.5-.5v1.6M226.5 194h1"/>
<path d="M226.5 192.9l.5-.5v1.6M226.8 182.5v1.5l.5-.5 .5 .5v-1.5M228 193.7h.3v.3h-.3zM228 192.9h.3v.3h-.3zM228.3 182.5h.5M228.3 184h.5M228.5 182.5v1.5M228.8 192.7l.2-.3h.6l.2 .3v.2l-1 1.1h1M229.3 183.2h.5M230.3 192.4h1v.3l-1 1v.3M230.3 182.5h-1v1.5M230.8 182.5h.5"/>
<path d="M230.8 184h.5M231.1 182.5v1.5M233.4 193.4h.7l.3-.2v-.5l-.3-.3h-.7v1.6M234.9 194v-1.6l.5 .5 .5-.5v1.6M252.7 192.7l-.2-.3h-.5l-.3 .3v.2l.3 .3h.5l.2 .2v.3l-.2 .3h-.5l-.3-.3M253.2 193.2l.3-.3h.5l.3 .3v.8M253.2 192.4v1.6M254.8 193.4h1v-.2l-.3-.3h-.5l-.2 .3v.5l.2 .3h.5M256.3 193.4h1v-.2l-.3-.3h-.5l-.2 .3v.5l.2 .3h.5M257.8 192.9h.5M258.1 192.7v1l.2 .3M258.8 193.7h.3v.3h-.3z"/>
<path d="M258.8 192.9h.3v.3h-.3zM259.2 190.1h.7l.3-.2v-.5l-.3-.3h-.7v1.5M259.7 190.1l.5 .5M260.7 189.9h.5M260.8 194h1M260.8 192.9l.5-.5v1.6M261.7 189.1h-1v1.5h1M262.2 189.1v1l.5 .5 .5-.5v-1M263.4 192.4l-1 1.6M263.7 190.4h.3v.2h-.3zM263.7 189.6h.3v.3h-.3zM263.9 194h1"/>
<path d="M263.9 192.9l.5-.5v1.6M265.8 189.1h.8l.2 .3v.2l-.2 .3 .2 .2v.3l-.2 .2h-.8zM265.8 189.9h.8"/>
</g>
<g fill="none" stroke="#800000" stroke-width=".21">
<path d="M223.9 179h.8M225.4 177.9h-1.5v2.2h1.5M230.8 178.6h.3v1.5M231.1 177.5v.4M233.1 179l-.4-.4h-.4v1.5M233.1 179v1.1M233.1 179l.3-.4 .4 .4v1.1M234.6 178.6v1.2l.4 .3h1.1v-1.5M238.4 178.6h-1.1l-.4 .4 .4 .4h.7l.4 .4-.4 .3h-1.1M239.2 178.6h.3v1.5M239.5 177.5v.4M247.5 177.9v2.2h1.6"/>
<path d="M249.9 177.9v2.2h1.5M253.7 178.2l-.4-.3h-.8l-.4 .3v1.6l.4 .3h.8l.4-.3M226.2 180.1v-1.5h1.1l.4 .4v1.1M230 180.1h-1.1l-.4-.3v-.8l.4-.4h1.1v1.9l-.4 .4h-.4M230.8 180.1h.7M239.2 180.1h.7M240.7 180.1v-1.5h1.1l.4 .4v1.1M244.5 180.1h-1.1l-.4-.3v-.8l.4-.4h1.1v1.9l-.4 .4h-.4"/>
</g>
<g fill="none" stroke="#008000" stroke-width=".34">
<path d="M186.4 51.6h2.5M187.6 51.6v3.9M190.2 51.6h1.3M190.2 55.5h1.3M190.9 51.6v3.9M199.3 52.2l-.7-.6h-1.3l-.6 .6v2.6l.6 .7h1.3l.7-.7M203.1 52.2l-.6-.6h-1.3l-.6 .6v2.6l.6 .7h1.3l.6-.7M204.4 52.2l.7-.6h1.3l.6 .6v.7l-.6 .6M205.7 53.5h.7M206.4 53.5l.6 .7v.6l-.6 .7h-1.3l-.7-.7M210.9 52.2l-.7-.6h-1.2l-.7 .6v2.6M210.9 52.2v2.6l-.7 .7h-1.2l-.7-.7"/>
<path d="M210.9 52.2l-2.6 2.6M214.8 52.2l-.7-.6h-1.3l-.6 .6v2.6M214.8 52.2v2.6l-.7 .7h-1.3l-.6-.7M214.8 52.2l-2.6 2.6M218.7 52.2l-.7-.6h-1.3l-.6 .6v2.6M218.7 52.2v2.6l-.7 .7h-1.3l-.6-.7M218.7 52.2l-2.6 2.6M223.8 51.6v3.9l1.3-1.3 1.3 1.3v-3.9M227.7 51.6h1.3M227.7 55.5h1.3M228.3 51.6v3.9M230.3 53.5h1.3"/>
<path d="M232.9 51.6h-2.6v3.9M234.1 51.6h1.3M234.1 55.5h1.3M234.8 51.6v3.9"/>
</g>
<g fill="none" stroke="#008000" stroke-width=".14">
<path d="M148.1 57.3v1.6M159.7 50.7v1.6M159.7 57.3v1.6M169.6 49v13.3M169.6 50.7h-21.5v1.6M151.4 77.2h-1.7v1.6h1.7M151.4 68.9h-1.7v1.6h1.7M169.6 60.6h-1.6v1.7M187.8 78.8h1.7v24.9M187.8 72.2h8.3M201.1 72.2h11.6M206.1 72.2v6.6"/>
<path d="M217.7 72.2h23.2M222.6 72.2v6.6M86.7 98.7h3.4M86.7 93.7h11.6M86.7 92.1h11.6M86.7 90.4h11.6M86.7 88.8h11.6M86.7 87.1h11.6M86.7 85.4h16.6M86.7 83.8h11.6M113.3 85.4h4.9M118.2 83.8v5"/>
<path d="M118.2 93.7v1.7M138.1 98.7h13.3M138.1 95.4h13.3M138.1 93.7h13.3M138.1 92.1h13.3M138.1 90.4h13.3M138.1 87.1h13.3M151.4 80.5h-1.7v1.6h1.7M187.8 98.7h1.7M187.8 97.1h1.7M187.8 95.4h1.7M187.8 93.7h1.7"/>
<path d="M187.8 92.1h1.7M187.8 90.4h1.7M187.8 88.8h1.7M187.8 87.1h1.7M187.8 85.4h1.7M187.8 83.8h1.7M187.8 82.1h1.7M187.8 80.5h1.7M206.1 83.8v5M222.6 83.8v5M151.4 102h-1.7v1.7M163 112v1.6h13.2v-1.6"/>
<path d="M164.6 112v1.6M166.3 112v1.6M168 112v1.6M169.6 112v3.3M171.3 112v1.6M172.9 112v1.6M174.6 112v1.6M187.8 102h1.7M187.8 100.4h1.7"/>
</g>
<g fill="#008000" stroke="#008000" stroke-width=".14">
<circle cx="174.6" cy="113.6" r=".34"/>
<circle cx="172.9" cy="113.6" r=".34"/>
<circle cx="171.3" cy="113.6" r=".34"/>
<circle cx="169.6" cy="113.6" r=".34"/>
<circle cx="168" cy="113.6" r=".34"/>
<circle cx="166.3" cy="113.6" r=".34"/>
<circle cx="164.6" cy="113.6" r=".34"/>
<circle cx="189.5" cy="98.7" r=".34"/>
<circle cx="189.5" cy="100.4" r=".34"/>
<circle cx="189.5" cy="97.1" r=".34"/>
<circle cx="189.5" cy="95.4" r=".34"/>
<circle cx="189.5" cy="93.7" r=".34"/>
<circle cx="189.5" cy="92.1" r=".34"/>
<circle cx="189.5" cy="90.4" r=".34"/>
<circle cx="189.5" cy="88.8" r=".34"/>
<circle cx="189.5" cy="87.1" r=".34"/>
<circle cx="189.5" cy="85.4" r=".34"/>
<circle cx="189.5" cy="83.8" r=".34"/>
<circle cx="189.5" cy="82.1" r=".34"/>
<circle cx="189.5" cy="80.5" r=".34"/>
<circle cx="189.5" cy="102" r=".34"/>
<circle cx="169.6" cy="60.6" r=".34"/>
<circle cx="169.6" cy="50.7" r=".34"/>
<circle cx="159.7" cy="50.7" r=".34"/>
<circle cx="118.2" cy="85.4" r=".34"/>
<circle cx="206.1" cy="72.2" r=".34"/>
<circle cx="222.6" cy="72.2" r=".34"/>
</g>
<g font-size="1.4" fill="#808080">
<text x="167.7" y="64" transform="rotate(-90 167.7 64)">19</text>
<text x="169.4" y="64" transform="rotate(-90 169.4 64)">23</text>
<text x="152.4" y="70.3">7</text>
<text x="152.4" y="68.7">5</text>
<text x="152.4" y="72">8</text>
<text x="156.2" y="71">WL_EN1</text>
<text x="156.2" y="69.4">WL_EN2</text>
<text x="186" y="72">35</text>
<text x="241.9" y="72">1</text>
<text x="151.6" y="76.9">27</text>
<text x="152.4" y="73.6">6</text>
<text x="156.2" y="77.7">SDA_EE</text>
<text x="156.2" y="72.7">WL_RX</text>
<text x="156.2" y="74.4">WL_TX</text>
<text x="168.4" y="72.9" transform="rotate(-90 168.4 72.9)">VBAT_IN</text>
<text x="170.1" y="74.2" transform="rotate(-90 170.1 74.2)">VIO_HOST</text>
<text x="177.6" y="72.7">RF_ANT</text>
<text x="247.3" y="77.8" transform="rotate(-90 247.3 77.8)">2</text>
<text x="85" y="83.6">10</text>
<text x="151.6" y="81.9">30</text>
<text x="151.6" y="80.3">29</text>
<text x="151.6" y="78.6">28</text>
<text x="156.2" y="82.6">SCL_CC</text>
<text x="156.2" y="81">SCL_EE</text>
<text x="156.2" y="79.3">SDA_CC</text>
<text x="179.9" y="82.6">GND</text>
<text x="179.9" y="81">GND</text>
<text x="179.9" y="79.3">GND</text>
<text x="186" y="83.6">43</text>
<text x="186" y="81.9">44</text>
<text x="186" y="80.3">45</text>
<text x="186" y="78.6">46</text>
<text x="80.4" y="84.3">10</text>
<text x="81.1" y="89.3">7</text>
<text x="81.1" y="87.6">8</text>
<text x="81.1" y="86">9</text>
<text x="85" y="88.5">7</text>
<text x="85" y="86.9">8</text>
<text x="85" y="85.2">9</text>
<text x="151.6" y="86.9">14</text>
<text x="156.2" y="87.6">SPI_IRQ</text>
<text x="179.9" y="89.3">GND</text>
<text x="179.9" y="87.6">GND</text>
<text x="179.9" y="86">GND</text>
<text x="179.9" y="84.3">GND</text>
<text x="186" y="88.5">40</text>
<text x="186" y="86.9">41</text>
<text x="186" y="85.2">42</text>
<text x="81.1" y="95.9">3</text>
<text x="81.1" y="94.2">4</text>
<text x="81.1" y="92.6">5</text>
<text x="81.1" y="90.9">6</text>
<text x="85" y="95.2">3</text>
<text x="85" y="93.5">4</text>
<text x="85" y="91.9">5</text>
<text x="85" y="90.2">6</text>
<text x="151.6" y="93.5">17</text>
<text x="151.6" y="95.2">12</text>
<text x="151.6" y="91.9">15</text>
<text x="151.6" y="90.2">13</text>
<text x="156.2" y="94.2">SPI_CLK</text>
<text x="156.2" y="95.9">SPI_CS</text>
<text x="156.2" y="92.6">SPI_DIN</text>
<text x="156.2" y="90.9">SPI_DOUT</text>
<text x="179.9" y="95.9">GND</text>
<text x="179.9" y="94.2">GND</text>
<text x="179.9" y="92.6">GND</text>
<text x="179.9" y="90.9">GND</text>
<text x="186" y="95.2">36</text>
<text x="186" y="93.5">37</text>
<text x="186" y="91.9">38</text>
<text x="186" y="90.2">39</text>
<text x="81.1" y="99.2">1</text>
<text x="81.1" y="97.6">2</text>
<text x="85" y="98.5">1</text>
<text x="85" y="96.8">2</text>
<text x="151.6" y="101.8">21</text>
<text x="151.6" y="98.5">26</text>
<text x="156.2" y="99.2">VBAT_SW_EN</text>
<text x="179.9" y="100.9">GND</text>
<text x="179.9" y="99.2">GND</text>
<text x="179.9" y="97.6">GND</text>
<text x="186" y="101.8">31</text>
<text x="186" y="100.1">32</text>
<text x="186" y="98.5">33</text>
<text x="186" y="96.8">34</text>
<text x="156.2" y="102.5">EXT_32K</text>
<text x="163.5" y="107.1" transform="rotate(-90 163.5 107.1)">GND</text>
<text x="165.1" y="107.1" transform="rotate(-90 165.1 107.1)">GND</text>
<text x="166.8" y="107.1" transform="rotate(-90 166.8 107.1)">GND</text>
<text x="168.4" y="107.1" transform="rotate(-90 168.4 107.1)">GND</text>
<text x="170.1" y="107.1" transform="rotate(-90 170.1 107.1)">GND</text>
<text x="171.8" y="107.1" transform="rotate(-90 171.8 107.1)">GND</text>
<text x="173.4" y="107.1" transform="rotate(-90 173.4 107.1)">GND</text>
<text x="175.1" y="107.1" transform="rotate(-90 175.1 107.1)">GND</text>
<text x="176.7" y="107.1" transform="rotate(-90 176.7 107.1)">GND</text>
<text x="179.9" y="102.5">GND</text>
<text x="162.7" y="111" transform="rotate(-90 162.7 111)">1</text>
<text x="164.4" y="111" transform="rotate(-90 164.4 111)">9</text>
<text x="166.1" y="111.7" transform="rotate(-90 166.1 111.7)">10</text>
<text x="167.7" y="111.7" transform="rotate(-90 167.7 111.7)">11</text>
<text x="169.4" y="111.7" transform="rotate(-90 169.4 111.7)">16</text>
<text x="171" y="111.7" transform="rotate(-90 171 111.7)">18</text>
<text x="172.7" y="111.7" transform="rotate(-90 172.7 111.7)">20</text>
<text x="174.3" y="111.7" transform="rotate(-90 174.3 111.7)">22</text>
<text x="176" y="111.7" transform="rotate(-90 176 111.7)">25</text>
</g>
</svg>
